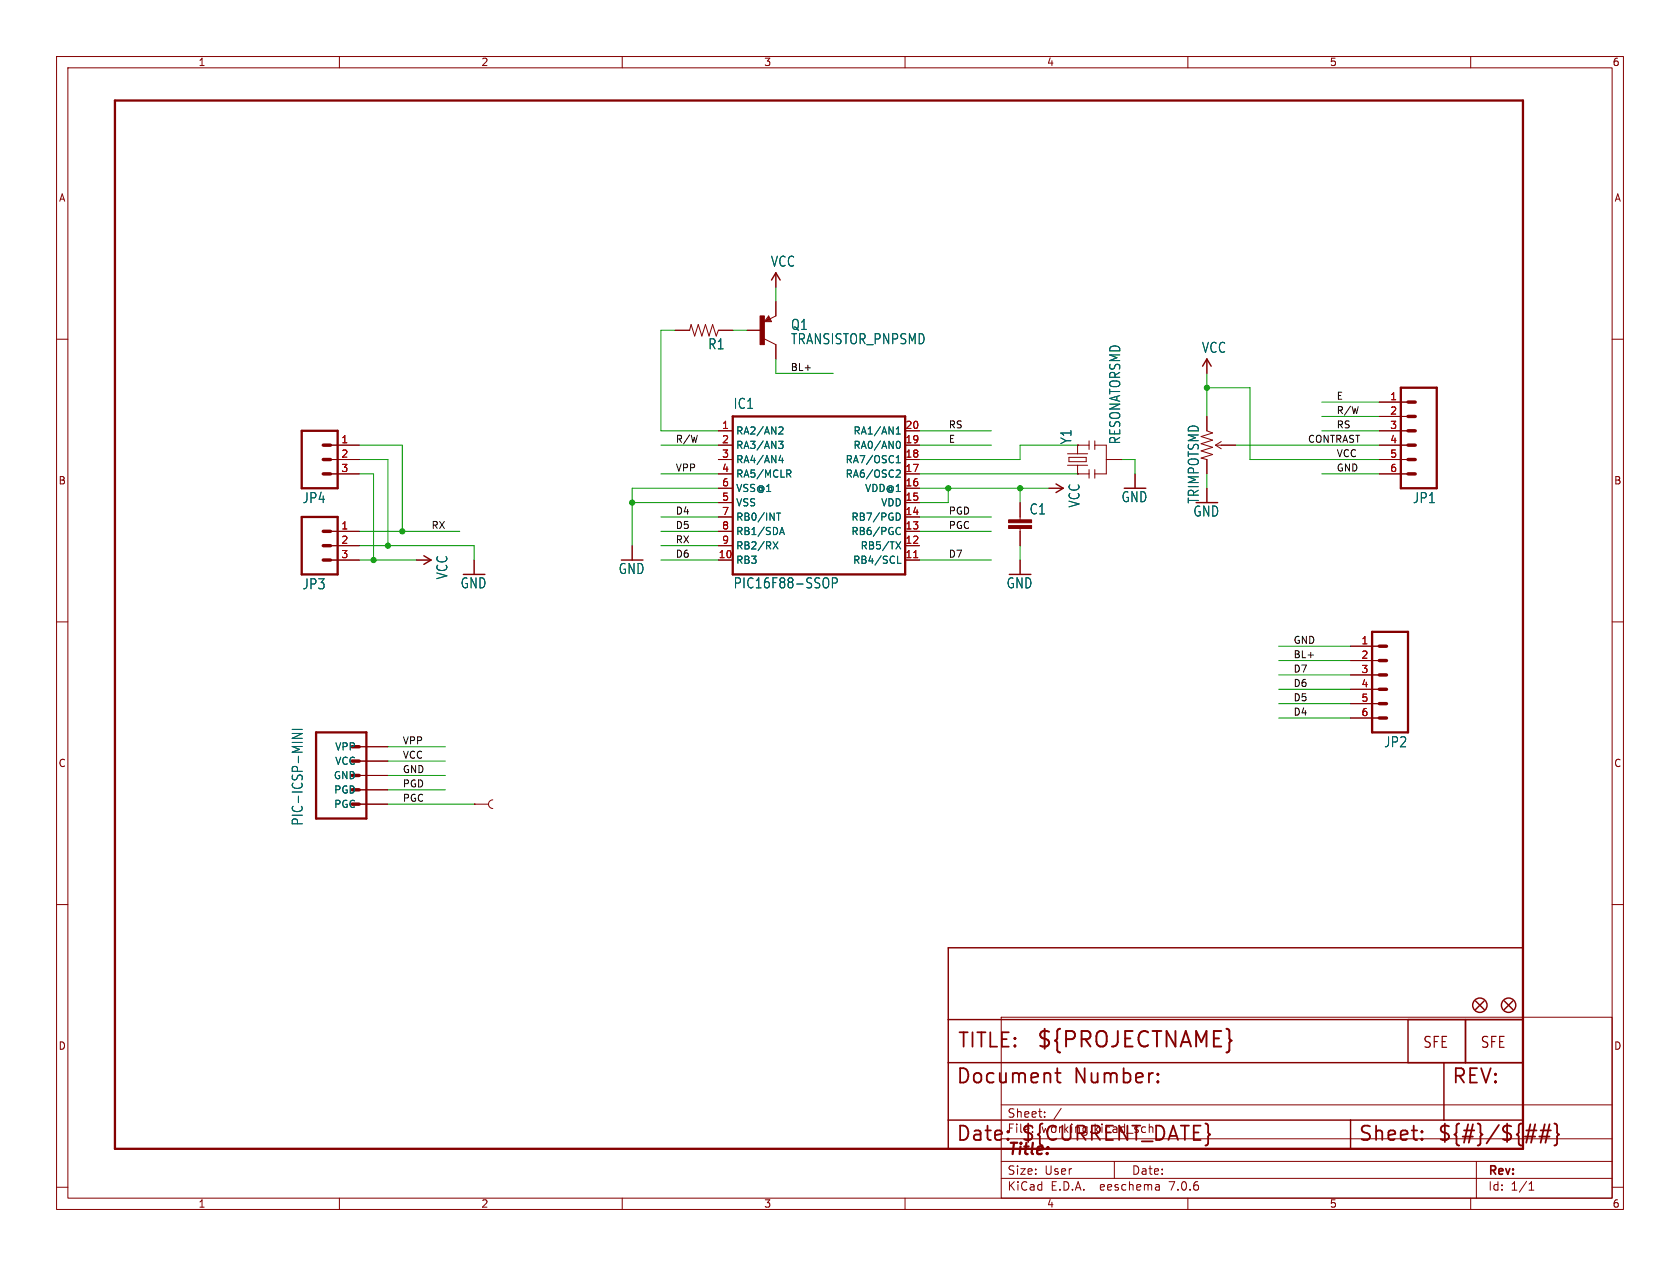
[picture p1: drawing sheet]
<svg xmlns="http://www.w3.org/2000/svg" width="297mm" height="224mm" viewBox="0 0 297 224" stroke-linecap="round" stroke-linejoin="round" font-family="sans-serif">
<g fill="none" stroke="#840000" stroke-width=".18">
<path d="M10 10h277v203.9h-277zM12 12h273v199.9h-273zM60 10v2M110 10v2M160 10v2M210 10v2M260 10v2M10 60h2M119.4 58.4h2.5l.3-1 .6 2 .6-2 .7 2 .6-2 .6 2 .7-2 .6 2 .4-1h2.5M132.1 58.4h2.5M135.1 59.9l2.1 1.1v2.5M135.9 55.9l.5 1h-1.3z"/>
<path d="M137.2 48.3v2.5M137.2 53.3v2.6l-2.1 1M285 60h2M58.4 78.7h5.1M127 76.2h2.5M127 78.7h2.5M160 76.2h2.6M160 78.7h2.6M190.5 78.7h.1M190.5 78.7h2M190.5 78.7v1.6M192.5 78v1.5"/>
<path d="M193.5 78.7h2.1v5.1h-2.1M193.5 78v1.5M213.4 63.5v2.5M213.4 73.7v2.5l1 .4-2.1 .6 2.1 .7-2.1 .6 2.1 .6-2.1 .7 2.1 .6-2.1 .6 1.1 .3v2.5M214.9 78.7h3.5M214.9 78.7l1 .7M215.9 78.1l-1 .6M243.8 76.2h5.1M243.8 78.7h5.1M243.8 71.1h5.1M243.8 73.7h5.1M58.4 99.1h5.1"/>
<path d="M58.4 96.5h5.1M58.4 94h5.1M58.4 83.8h5.1M58.4 81.3h5.1M73.7 99.1h2.5M83.8 99.1v2.5M111.8 96.5v2.6M127 99.1h2.5M127 96.5h2.5M127 94h2.5M127 91.4h2.5M127 88.9h2.5"/>
<path d="M127 86.4h2.5M127 83.8h2.5M127 81.3h2.5M160 99.1h2.6M160 96.5h2.6M160 94h2.6M160 91.4h2.6M160 88.9h2.6M160 86.4h2.6M160 83.8h2.6M160 81.3h2.6M180.3 88.9v3"/>
<path d="M180.3 93.5v3M180.3 99.1v2.5M185.4 86.4h2.6M188.7 82.3h3.6M188.7 80.3h3.6M189 80.9h3v.8h-3zM190.5 83.8h.1M190.5 83.8h2M190.5 82.3v1.5M192.5 83.1v1.5M193.5 83.1v1.5M195.6 81.3h2.5"/>
<path d="M198.1 81.3h.1M200.7 83.8v2.6M213.4 86.4v2.5M243.8 83.8h5.1M243.8 81.3h5.1M10 110h2M238.8 114.3h5M238.8 116.8h5M238.8 119.4h5M285 110h2M63.5 132.1h5.1M63.5 134.6h5.1"/>
<path d="M63.5 137.2h5.1M63.5 139.7h5.1M238.8 121.9h5M238.8 124.5h5M238.8 127h5M10 160h2M63.5 142.2h5.1M83.8 142.2h.1M83.8 142.2h2.6M87.1 141.5a.76 .76 0 0 0-.7 .7 .76 .76 0 0 0 .7 .8M285 160h2M177 179.9h108v32h-108z"/>
<path d="M177 195.4h108M184.7 197.5v.1M184.7 196.7v.1M187.6 196l-1.3 2M10 210h2M60 211.9v2M110 211.9v2M160 211.9v2M177 208.4h108M177 205.4h108M177 201.4h108M197 205.4v3"/>
<path d="M204.9 209.6l.1 .9M205 210.4l-.2 .1M205 209.9h-.2M210 211.9v2M260 211.9v2M261 205.4v6.5M270.3 210.5h.9M270.3 209.4l.4-.4v1.5M285 210h2"/>
</g>
<g fill="none" stroke="#840000" stroke-width=".25">
<path d="M136.4 49.5l.8-1.2 .7 1.2M212.6 64.8l.8-1.3 .7 1.3M74.9 98.3l1.3 .8-1.3 .7M186.7 85.6l1.3 .8-1.3 .7M167.6 167.6h101.6v35.6h-101.6zM260.9 177l1.5 1.6M262.4 177l-1.5 1.6M265.9 177l1.6 1.6M267.5 177l-1.6 1.6M167.6 188h101.6M167.6 180.3h101.6M167.6 198.1h101.6"/>
<path d="M238.8 198.1v5.1M248.9 180.3v7.7M255.3 188v10.1M259.1 180.3v7.7"/>
<circle cx="261.6" cy="177.8" r="1.27"/>
<circle cx="266.7" cy="177.8" r="1.27"/>
</g>
<g fill="none" stroke="#840000" stroke-width=".32">
<path d="M186.5 189.8h1M186.9 188.9v2.2l.1 .3 .5 .1M204.7 191.2l.1 .2-.1 .1M204.7 191.2l-.1 .2 .1 .1M204.7 189.9v.2M204.7 191.2v.3M204.7 189.9l.1 .1-.1 .1M204.7 189.9l-.1 .1 .1 .1M269.8 199.9h1.8M271.4 198.9l-.7 3.2M272.4 199.9h1.8M273.1 198.9l-.7 3.2"/>
<path d="M273.9 198.9l-.7 3.2M274.8 198.7l.3 .2 .2 .2v1.2l.3 .4-.3 .3v1.2l-.2 .3-.3 .1M178.2 201.4l.1 .1-.1 .1M251.4 201.4l.1 .1-.1 .1M251.4 201.4l-.1 .1 .1 .1M251.4 200.1v.2M251.4 201.4v.2M251.4 200.1l.1 .1-.1 .1M251.4 200.1l-.1 .1 .1 .1M269.6 201h1.8M272.1 201h1.8"/>
</g>
<path d="M20.3 17.8h248.9v185.4h-248.9zM53.3 76.2h6.4v10.2h-6.4zM129.5 73.7h30.5v27.9h-30.5zM247.6 68.6h6.4v17.8h-6.4zM53.3 91.4h6.4v10.2h-6.4zM242.6 111.8h6.3v17.7h-6.3zM55.9 129.5h8.9v15.3h-8.9z" fill="none" stroke="#840000" stroke-width=".41"/>
<g fill="none" stroke="#006464" stroke-width=".18">
<path d="M137.6 78h.8l-.4 .5 .4 .2v.4l-.2 .2h-.4M137.9 75.5l.4 .1 .1 .3-.8 .9h.8M158.4 76.8h.8M158.4 75.9l.4-.4v1.3M158.6 78.1l.1-.1a.68 .68 0 0 1 .5 .7 .68 .68 0 0 1-.5 .6h-.1M136.7 95.8l.8 1.3M137.3 90.7h.7M137.5 95.8l-.8 1.3M137.6 90.7v1.3M137.8 94.6l.5-1.3 .4 1.3M137.9 94.2h.7M138 80.5l-.3 .9h.8"/>
<path d="M138.3 81v.9M139.1 83.1h.5l.2 .3-.1 .3-.6 .1M139.4 83.8l.4 .6M158.4 95.8l.8 1.3M158.4 90.7a.64 .64 0 0 1 .8 .7 .64 .64 0 0 1-.8 .6M158.4 81.9h.8M158.4 81l.4-.4v1.3M158.6 93.4l.3-.1 .3 .1M158.6 83.1l.4 .1 .2 .3-.8 .9h.8M158.7 98.4v1.2h.6M159.2 94.4l-.3 .2-.3-.1M159.2 95.8l-.8 1.3"/>
<path d="M146.3 102.3a1.43 1.43 0 0 1 0 1.6M147.2 103.1h.5l.3-.1v-.5l-.1-.2-.7-.1v1.8M51.7 129.7h1.7l-1.7 .9h1.7M51.7 129h1.7"/>
</g>
<path d="M161.5 98.6h.8" fill="none" stroke="#a90000" stroke-width=".18"/>
<g fill="#840000" stroke="#840000" stroke-width=".18">
<path d="M178.3 93h4.1v.5h-4.1z"/>
<path d="M178.3 91.9h4.1v.6h-4.1z"/>
<path d="M134.4 55.9h.7v5.1h-.7z"/>
</g>
<g fill="none" stroke="#840000" stroke-width=".61">
<path d="M57.1 78.7h1.3M248.9 71.1h1.3M248.9 73.7h1.3M248.9 76.2h1.3M248.9 78.7h1.3M57.1 81.3h1.3M57.1 83.8h1.3M57.1 94h1.3M57.1 96.5h1.3M57.1 99.1h1.3M248.9 81.3h1.3M248.9 83.8h1.3"/>
<path d="M243.8 114.3h1.3M243.8 116.8h1.3M243.8 119.4h1.3M62.2 139.7h1.3M62.2 137.2h1.3M62.2 134.6h1.3M62.2 132.1h1.3M243.8 121.9h1.3M243.8 124.5h1.3M243.8 127h1.3M62.2 142.2h1.3"/>
</g>
<path d="M135.4 56.6l.1 .2M135.6 56.5l.1 .3M135.6 56.4l.2 .4M135.8 56.3l.2 .5M135.8 56.1l.4 .7" fill="none" stroke="#840000" stroke-width=".2"/>
<g fill="none" stroke="#009600" stroke-width=".18">
<path d="M119.4 58.4h-2.6v17.8h10.2M129.5 58.4h2.6M137.2 50.8v2.5M63.5 78.7h7.6v15.3M116.8 78.7h10.2M137.2 63.5v2.5h10.1M162.6 76.2h12.7M162.6 78.7h12.7M190.5 78.7h-10.2v2.6h-17.7M213.4 66v7.7M213.4 68.6h7.6v12.7h22.8M218.4 78.7h25.4"/>
<path d="M233.7 76.2h10.1M233.7 73.7h10.1M233.7 71.1h10.1M63.5 99.1h10.2M63.5 94h17.8M63.5 96.5h20.3v2.6M63.5 81.3h5.1v15.2M63.5 83.8h2.5v15.3M111.8 88.9h15.2M116.8 99.1h10.2M116.8 94h10.2M116.8 96.5h10.2"/>
<path d="M116.8 83.8h10.2M116.8 91.4h10.2M127 86.4h-15.2v10.1M162.6 99.1h12.7M162.6 94h12.7M162.6 86.4h22.8M162.6 83.8h27.9M162.6 91.4h12.7M167.6 86.4v2.5h-5M180.3 86.4v2.5M180.3 96.5v2.6M198.1 81.3h2.6v2.5"/>
<path d="M213.4 83.8v2.6M233.7 83.8h10.1M226.1 116.8h12.7M226.1 119.4h12.7M226.1 114.3h12.7M68.6 132.1h10.1M68.6 139.7h10.1M68.6 137.2h10.1M68.6 134.6h10.1M226.1 124.5h12.7M226.1 127h12.7M226.1 121.9h12.7"/>
<path d="M68.6 142.2h15.2"/>
</g>
<g fill="#009600" stroke="#009600" stroke-width=".18">
<circle cx="213.4" cy="68.6" r=".46"/>
<circle cx="180.3" cy="86.4" r=".46"/>
<circle cx="167.6" cy="86.4" r=".46"/>
<circle cx="111.8" cy="88.9" r=".46"/>
<circle cx="66" cy="99.1" r=".46"/>
<circle cx="71.1" cy="94" r=".46"/>
<circle cx="68.6" cy="96.5" r=".46"/>
</g>
<text font-size="3.8" fill="#840000" x="183.1" y="185.7">${PROJECTNAME}</text>
<g font-size="3.5" fill="#840000">
<text x="169.2" y="185.7">TITLE:</text>
<text x="168.9" y="192.1">Document</text>
<text x="189.9" y="192.1">Number:</text>
<text x="256.5" y="192.1">REV:</text>
<text x="168.9" y="202.2">Date:</text>
<text x="180.3" y="202.2">${CURRENT_DATE}</text>
<text x="240" y="202.2">Sheet:</text>
<text x="254" y="202.2">${#}/${##}</text>
</g>
<text font-size="2.8" fill="#840000" x="178" y="204.8">Title:</text>
<g font-size="2.7" fill="#840000">
<text x="251.5" y="185.6">SFE</text>
<text x="261.6" y="185.6">SFE</text>
</g>
<g font-size="2.5" fill="#006464">
<text x="136.2" y="47.4">VCC</text>
<text x="139.8" y="58.6">Q1</text>
<text x="125.1" y="62">R1</text>
<text x="139.8" y="61.1">TRANSISTOR_PNPSMD</text>
<text x="212.4" y="62.6">VCC</text>
<text x="129.6" y="72.5">IC1</text>
<text x="189.6" y="78.7" transform="rotate(-90 189.6 78.7)">Y1</text>
<text x="198.3" y="78.7" transform="rotate(-90 198.3 78.7)">RESONATORSMD</text>
<text x="53.4" y="89.2">JP4</text>
<text x="191.1" y="89.9" transform="rotate(-90 191.1 89.9)">VCC</text>
<text x="198.2" y="89">GND</text>
<text x="212.1" y="89.2" transform="rotate(-90 212.1 89.2)">TRIMPOTSMD</text>
<text x="249.7" y="89.2">JP1</text>
<text x="181.9" y="91.2">C1</text>
<text x="210.9" y="91.6">GND</text>
<text x="109.3" y="101.7">GND</text>
<text x="53.4" y="104.5">JP3</text>
<text x="79.3" y="102.6" transform="rotate(-90 79.3 102.6)">VCC</text>
<text x="81.3" y="104.3">GND</text>
<text x="129.6" y="104.3">PIC16F88-SSOP</text>
<text x="177.9" y="104.3">GND</text>
<text x="244.6" y="132.4">JP2</text>
<text x="53.7" y="146.1" transform="rotate(-90 53.7 146.1)">PIC-ICSP-MINI</text>
</g>
<g font-size="2.1" fill="#840000">
<text x="178" y="197.9">Sheet:</text>
<text x="178" y="200.6">File:</text>
<text x="184.1" y="200.6">working.kicad_sch</text>
<text x="178" y="208">Size:</text>
<text x="184.7" y="208">User</text>
<text x="200" y="208">Date:</text>
<text x="263" y="208.2">Rev:</text>
<text x="178" y="210.8">KiCad</text>
<text x="185.7" y="210.8">E.D.A.</text>
<text x="194.6" y="210.8">eeschema</text>
<text x="207" y="210.8">7.0.6</text>
<text x="263" y="210.8">Id:</text>
<text x="267.1" y="210.8">1/1</text>
</g>
<g font-size="1.8" fill="#840000">
<text x="35" y="11.9">1</text>
<text x="85" y="11.9">2</text>
<text x="135" y="11.9">3</text>
<text x="185" y="11.9">4</text>
<text x="235" y="11.9">5</text>
<text x="285" y="11.9">6</text>
<text x="10.3" y="35.9">A</text>
<text x="285.3" y="35.9">A</text>
<text x="10.3" y="85.9">B</text>
<text x="285.3" y="85.9">B</text>
<text x="10.3" y="135.9">C</text>
<text x="285.3" y="135.9">C</text>
<text x="10.3" y="185.9">D</text>
<text x="285.3" y="185.9">D</text>
<text x="35" y="213.8">1</text>
<text x="85" y="213.8">2</text>
<text x="135" y="213.8">3</text>
<text x="185" y="213.8">4</text>
<text x="235" y="213.8">5</text>
<text x="285" y="213.8">6</text>
</g>
<g font-size="1.8" fill="#a90000">
<text x="245.7" y="70.9">1</text>
<text x="127.6" y="75.9">1</text>
<text x="160" y="75.9">20</text>
<text x="245.7" y="73.4">2</text>
<text x="245.7" y="75.9">3</text>
<text x="60.3" y="78.5">1</text>
<text x="60.3" y="81">2</text>
<text x="60.3" y="83.6">3</text>
<text x="127.6" y="78.5">2</text>
<text x="127.6" y="81">3</text>
<text x="127.6" y="83.6">4</text>
<text x="160" y="83.6">17</text>
<text x="160" y="81">18</text>
<text x="160" y="78.5">19</text>
<text x="245.7" y="78.5">4</text>
<text x="245.7" y="81">5</text>
<text x="245.7" y="83.6">6</text>
<text x="127.6" y="88.6">5</text>
<text x="127.6" y="86.1">6</text>
<text x="160" y="88.6">15</text>
<text x="160" y="86.1">16</text>
<text x="60.3" y="93.7">1</text>
<text x="127.6" y="91.2">7</text>
<text x="127.6" y="93.7">8</text>
<text x="160" y="93.7">13</text>
<text x="160" y="91.2">14</text>
<text x="60.3" y="96.3">2</text>
<text x="60.3" y="98.8">3</text>
<text x="127" y="98.8">10</text>
<text x="127.6" y="96.3">9</text>
<text x="160" y="98.8">11</text>
<text x="160" y="96.3">12</text>
<text x="240.6" y="114">1</text>
<text x="240.6" y="116.6">2</text>
<text x="240.6" y="119.1">3</text>
<text x="240.6" y="121.7">4</text>
<text x="240.6" y="124.2">5</text>
<text x="240.6" y="126.7">6</text>
</g>
<g font-size="1.8" fill="#006464">
<text x="130" y="77.1">RA2/AN2</text>
<text x="150.8" y="77.1">RA1/AN1</text>
<text x="130" y="79.6">RA3/AN3</text>
<text x="130" y="82.1">RA4/AN4</text>
<text x="149.4" y="82.1">RA7/OSC1</text>
<text x="150.8" y="79.6">RA0/AN0</text>
<text x="130" y="84.7">RA5/MCLR</text>
<text x="130" y="89.8">VSS</text>
<text x="130" y="87.2">VSS@1</text>
<text x="149.4" y="84.7">RA6/OSC2</text>
<text x="152.8" y="87.2">VDD@1</text>
<text x="155.7" y="89.8">VDD</text>
<text x="130" y="92.3">RB0/INT</text>
<text x="130" y="94.8">RB1/SDA</text>
<text x="150.4" y="94.8">RB6/PGC</text>
<text x="150.4" y="92.3">RB7/PGD</text>
<text x="130" y="99.9">RB3</text>
<text x="130" y="97.4">RB2/RX</text>
<text x="150.7" y="99.9">RB4/SCL</text>
<text x="152.1" y="97.4">RB5/TX</text>
<text x="59.2" y="132.9">VPP</text>
<text x="59.2" y="135.5">VCC</text>
<text x="58.9" y="138">GND</text>
<text x="59" y="140.6">PGD</text>
<text x="59" y="143.1">PGC</text>
</g>
<g font-size="1.7" fill="#0f0f0f">
<text x="139.7" y="65.7">BL+</text>
<text x="236.2" y="70.8">E</text>
<text x="167.6" y="75.9">RS</text>
<text x="236.2" y="73.3">R/W</text>
<text x="236.2" y="75.9">RS</text>
<text x="119.4" y="83.5">VPP</text>
<text x="119.4" y="78.4">R/W</text>
<text x="167.6" y="78.4">E</text>
<text x="231.1" y="78.4">CONTRAST</text>
<text x="236.2" y="80.9">VCC</text>
<text x="236.2" y="83.5">GND</text>
<text x="76.2" y="93.6">RX</text>
<text x="119.4" y="93.6">D5</text>
<text x="119.4" y="91.1">D4</text>
<text x="167.6" y="93.6">PGC</text>
<text x="167.6" y="91.1">PGD</text>
<text x="119.4" y="96.2">RX</text>
<text x="119.4" y="98.7">D6</text>
<text x="167.6" y="98.7">D7</text>
<text x="228.6" y="114">GND</text>
<text x="228.6" y="116.5">BL+</text>
<text x="228.6" y="119">D7</text>
<text x="228.6" y="121.6">D6</text>
<text x="228.6" y="124.1">D5</text>
<text x="71.1" y="131.7">VPP</text>
<text x="228.6" y="126.7">D4</text>
<text x="71.1" y="134.3">VCC</text>
<text x="71.1" y="136.8">GND</text>
<text x="71.1" y="139.4">PGD</text>
<text x="71.1" y="141.9">PGC</text>
</g>
</svg>
